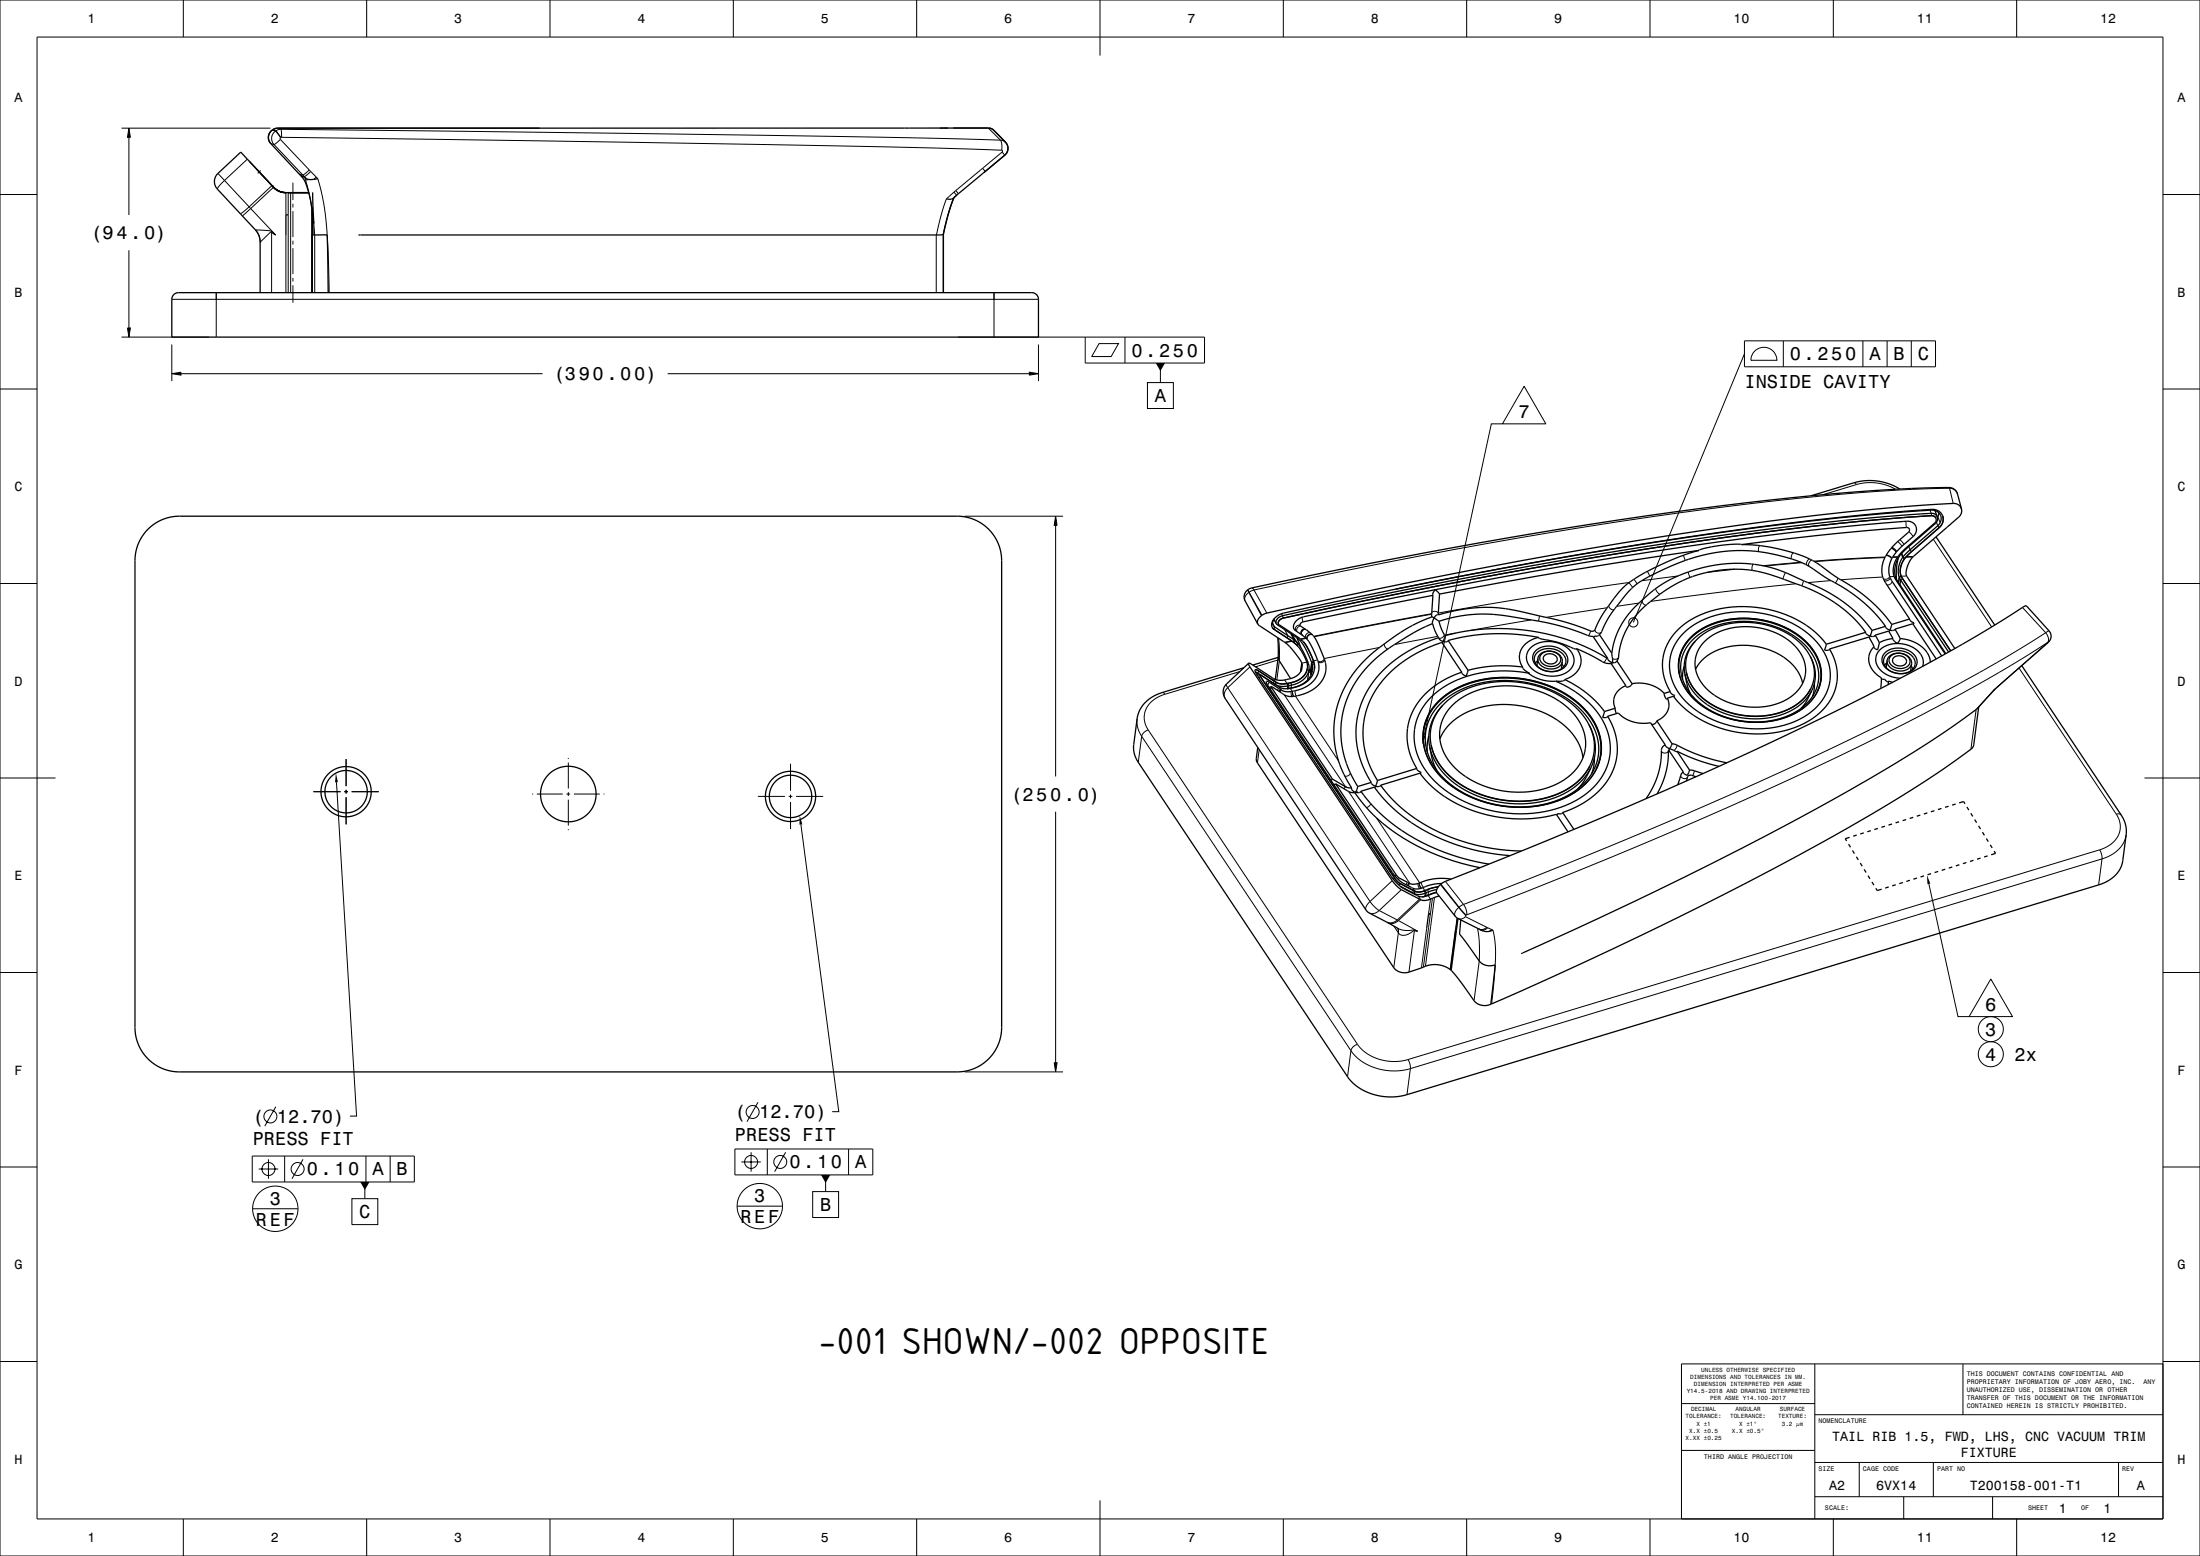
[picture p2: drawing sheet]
<svg xmlns="http://www.w3.org/2000/svg" width="594mm" height="420mm" viewBox="0 0 594 420" stroke-linecap="round" stroke-linejoin="round" font-family="sans-serif">
<g fill="none" stroke="#000" stroke-width=".27">
<path d="M0 0h594v420h-594zM10 10h574v400h-574zM49.5 0v10M99 0v10M148.5 0v10M198 0v10M247.5 0v10M297 0v15M346.5 0v10M396 0v10M445.5 0v10M495 0v10"/>
<path d="M544.5 0v10M32.8 34.6h40.2M34.8 34.6l.4 2.5h-.8zM34.8 37.1v20.9M73.1 38.7l.9 .3M73.5 35.1l.9 .3M73.6 35l.9 .3M74 39l7.8 8.3M74.4 35.4l1.4 1.8M74.4 35.4a2.41 2.41 0 0 0-.4 3.6M74.5 35.3l1.4 1.8M74.5 35.3l-.1 .1"/>
<path d="M75 34.6l.9 .3M75.7 37.6l7.8 8.3M75.7 37.6l-1.7 1.4M75.8 37.2l-.1 .4M75.9 37.1l-.1 .1M75.9 34.9l.1 2.2M75.9 34.9l-1.4 .4M75.9 34.9l129.5 1.6 42.8 .7 21.9 .6M76 37.1l129.6 1.9 43.4 .9 21.5 .6M76 37.1h-.1M266.8 34.6l3.3 3.2M270.1 37.8l.9 .2 .5 .4"/>
<path d="M270.1 37.8l.4 1.1v1.6M0 52.5h10M58.8 46.8l8.5 9M66.8 43l-6.9 6.4-1.2 1.7M67.3 55.8l-2.4 1.9M67.3 55.8l.4 .5M67.7 56.3l-2.3 2M67.7 56.3l6.7 7.1M70.4 46l-.8 .8M73.4 50.1l-6.1 5.7M73.9 50.5l-6.2 5.8M77.2 52v6"/>
<path d="M77.8 52v27M78.5 52v27M79.1 49.3v4.7M79.1 55v1M79.1 57v7M80.7 46.9l1.1 .4M81.1 47.4l1.1 .3M81.8 47.3l.4 .4M82.2 47.7l.4 .4M82.3 47.9l.2 .7M82.5 48.6a62.6 62.6 0 0 1 2.5 14.8v15.6M83.4 48.4l-.9 .2"/>
<path d="M83.5 45.9l-1.7 1.4M83.5 45.9l.4 .4M83.9 46.3l1.5 1.5M83.9 46.3l-1.7 1.4M84.2 56.5v6.9M84.2 56.8v6.6M85.4 47.8l.4 .4a72.5 72.5 0 0 1 2.8 20l.3 10.8M85.4 47.8l-.7 .6M257.6 51.9l-2.1 1.8-1.3 4.2-1.4 5.5M257.6 51.9l.7 .8M258.1 51.4l.7 .9M258.1 51.4l-.5 .5"/>
<path d="M265.3 45.4l-7.2 6M265.3 45.4l.7 .9M270.5 40.5l.2 .3-.1 .2M270.6 41l.7 .9M270.6 41l-5.3 4.4M584 52.5h10M34.8 67.5v21M58.4 78.8v12.2M70.2 65.3h.1M73.3 62.7l-.4 .1-2.7 2.5M73.3 62.7l1.1 .7M73.3 62.7v16.3"/>
<path d="M73.5 62.6l-.7-.3-3.8-.3 .9 1.6 .3 1.7M73.5 62.6l.9 .8M73.5 62.6l-.2 .1M77.2 63.4v15.6M79.1 65v1M79.1 67v7M79.1 75v1M79.1 77v4.7M96.8 63.4h.1M96.8 63.4h.6M252.8 63.4v15.6M268.4 78.8v12.2"/>
<path d="M32.8 91h23.6M34.4 88.5h.8l-.4 2.5zM46.4 93v9.9M46.4 80.8h234M258.6 91h66.6v7h-32.2v-7M280.4 93v9.9M296.7 92.7h5.3l-2 3.5h-5.2zM303.7 91v7M313.3 98v5.3M471 92h51.6v7h-51.6zM471 95.5l-30 72.5M473.6 94.9a3.5 3.5 0 0 1 3.9-.9 3.5 3.5 0 0 1 2.2 3.3h-6.9l.1-1.2z"/>
<path d="M481.5 92v7M503 92v7M509.5 92v7M516.1 92v7M0 105h10M46.4 100.9l2.5-.4v.8zM48.9 100.9h97.6M180.3 100.9h97.6M277.9 100.5l2.5 .4-2.5 .4zM309.8 103.3h7v7h-7zM405.7 114.4h-3l-18.2 84.2M411.5 104.3l5.9 10.1h-11.7z"/>
<path d="M584 105h10M260.4 139.3h26.6M285 139.3l.4 2.5h-.8zM500.6 130.3l.7 .5M501.3 130.8l2.4-.5 3 .1 2.7 .6 2.4 1.1M501.3 130.8l-9 2.7M521.1 137.7l.4 1.5M521.5 139.2h.1M521.6 137.5l-.1 .2M523.2 139.5l.6 1.6M526.2 131.6l.2 .2M526.4 131.8l-11.8 .4a555.2 555.2 0 0 0-42.5 3.8 1425.9 1425.9 0 0 0-133.5 23.3"/>
<path d="M526.4 131.8l.9 .2a2.01 2.01 0 0 1 1.2 1.3M526.4 131.8l1 4.1M0 157.5h10M285 141.8v67.8M336.9 159.2l.3 .7M337 159.1l.3 .7M337.2 159.9l-1 1.2v1.1M337.2 159.9l3.4 6.3M337.3 159.8l-.1 .1M337.3 159.8l3.4 6.3M338 158.7l.6 .6M338.6 159.3l-1.3 .5"/>
<path d="M338.6 159.3l3.4 6.2M439.8 157.3l1 1.3M439.9 157.2l-26.1 3.9-25.5 4.4M440.8 158.6h.1M441.1 156.4l.9 1.2M444.8 154.2l.7 1.3M447.1 158.9l.4 .9 .7 .6M453 155.5l-9.8 1.3M454.5 149.9l.5 1.4M455.8 154.4l.5 1.5M468.6 153.6l-7.7 .9M473.3 152.3l-.3 .8 .1 .9"/>
<path d="M475.1 147.3l-.3 .8 .1 .8M482.1 154.6l-.7 1.7M484.2 149.2l-.5 .7v1M484.9 157.6l-16.9 1.8-22.3 2.9M486.2 151.8l-10.2 .9M486.5 151.9l-10 .9M486.9 156.8l-.4 1.3M488.3 152.8h.1M488.6 150.9a1.5 1.5 0 0 0-.8 1.6M489.2 151.2l-.3 .1a1.56 1.56 0 0 0-.6 1.5M494.3 156.7l-6.2 .6M496.2 156l-.7 1.3"/>
<path d="M508.3 155.8l-11.3 .7M508.9 150.5l-18.9 1.1M509 150.4l-19.3 1.1M509.2 149.9l.8 .3 .8 .6M509.3 149.8l.8 .2 .7 .6M510.2 155.6a1.18 1.18 0 0 1-1.7 .6M510.4 156a1.21 1.21 0 0 1-1.7 .7M510.7 148l.8 .5 .5 .6M510.8 147.8l1.3 1.1M510.9 157a1.32 1.32 0 0 1-1.4 .9M511.4 155.6l-1.2 .1M511.5 155.9l.4 .2"/>
<path d="M512 156.7l.3 .2M512.3 150.4l-1.3 .1M512.4 146.2l1.1 1.3M512.4 150.3h-1.3M512.8 149.8h.3M513 145.7l1.1 1.3M513.3 155.4h.1M513.3 155.5h.1M513.3 155.5l-.5 .4-.2 1.4M513.5 149.3l.3 1 .5 .4M513.7 156.1h.1M513.7 156.1l-.5 .5-.2 1.3"/>
<path d="M514.2 150.9h.1M514.3 150.7h.1M514.7 140.7l.1 1.7M514.8 155.5h-1.5M514.8 147.7l.3 .1M515.4 147.5l.7 1.4M515.4 143.5l1.1 1.3M516.1 148.9h.1M516.4 150.4h-1.8M516.6 150.2h-1.9M522 145.5l15.7 23.7M522.3 141.2l.3 .1"/>
<path d="M522.9 141l.7 1.4M523 140.8h-.4M523.6 142.4h.1M524.3 141.5h.1M584 157.5h10M343.6 168.2l.6 1-.2 .7M344.9 168.6h.5M345 178.2l-6 1.8M345.2 172.3l.2 2.8a36.2 36.2 0 0 1-.7 8.4M346 165.7l.4 1.2M346.9 169.9l.8 1.7-.1 .6M347.6 172.2h.1"/>
<path d="M348.4 171h.6M348.5 171l.9 1.7-.2 .6M348.7 173l-1.9 .4M348.9 173.1l-1.9 .4M349.2 173.3h.1M349.4 173.4v.1M349.8 169.9v.4M350 173.2l.4 .4-.2 .6M350.1 172.1h.5M351 168.8a1.04 1.04 0 0 0-1 .3 1.04 1.04 0 0 0-.2 1.1M351.2 169a1.12 1.12 0 0 0-1 1.5M351.5 179.2l-.2 2"/>
<path d="M351.5 179.3l-.2 1.8M351.6 166.6l.3 1.3M351.6 172.9l-.5 .1M352.3 169.7a1.12 1.12 0 0 0-1.1 1.5M352.5 169.9a1.12 1.12 0 0 0-1.1 1.4M352.7 172.3l-1.4 .3M352.8 178.7l-1.3 .3M352.8 178.8l.5 .3M353 179.2l.4 .3M353.7 170.8a1.09 1.09 0 0 0-1.2 1.4l-1.4 .3M354.2 171.2a1.06 1.06 0 0 0-1.3 1.3M354.4 171.4a1.05 1.05 0 0 0-1.1 .2 1.05 1.05 0 0 0-.3 1"/>
<path d="M354.7 178.4h.1M354.7 178.6h.1M354.7 178.6l-.5 .4-.3 2.6M354.8 179.1h.1M354.8 179.1l-.5 .4-.3 2.6M355.7 178.1l-1.1 .3M356 178.9l.1 .1M357.5 177.8a1.18 1.18 0 0 1-1.6 .6M357.7 178.1a1.16 1.16 0 0 1-1.8 .6M372.5 174.8l-15 3M373.8 173.8a1.43 1.43 0 0 0 .9 1.4M386.5 165.8l-31.7 6.1"/>
<path d="M386.6 165.6l-31.9 6.1M386.6 165.3a1.18 1.18 0 0 1 1.7 .2M388.2 171.8l-11.7 2.2M390 171.3a1.29 1.29 0 0 1-1.5 .9M393.1 170.9l-3.1 .5M413.4 167.3l-16.7 2.9M415.7 166.3l-.3 1.4M429.4 170.3l-.5 1.3M430.6 170a1.1 1.1 0 0 0 1.7 .7M433.8 177.6l-.8 1.2M433.9 164l-16.4 2.6M434.4 163.4a1.2 1.2 0 0 0 1.4 1.2"/>
<path d="M437 177.4a1.03 1.03 0 0 1-1.6 .3M442.5 162.8l-6 .9M443.3 162a1.33 1.33 0 0 0 1.1 1.4M444.4 163.4h.1M456.4 172a21.7 21.7 0 0 1 19.2-4.7 20.2 20.2 0 0 1 15.1 10 11 11 0 0 1-4.7 14.5 24.6 24.6 0 0 1-29.7-4.1 11 11 0 0 1 .1-15.7zM492.6 175.4v.1M546.1 164l6.2 6.8M547.8 178l-7 6.1M547.8 177.9v.1M552.3 170.8l-15.2 9.3a623.3 623.3 0 0 1-54.9 27.7 1481.1 1481.1 0 0 1-87.1 36.3M552.3 170.8l.7 1.3 .1 .8-.2 .5M552.9 173.5l-5.1 4.5"/>
<path d="M552.9 173.4l-7.1 4.5-8.1 4.8a603.8 603.8 0 0 1-54.7 27.8 1454.5 1454.5 0 0 1-87 36.4M552.9 173.4v.1M552.9 173.5h.1M553.3 170.3l-1 .5M307 194l.2 2.5 1.1 2.3M308.3 198.8l56.5 84.8M308.3 198.8l-1 7M310 197l-1.2 .8-.5 1M310 197l56.5 84.9M313.8 186.9l.7 .5M314.5 187.4l-1.7 .7-1.6 1-1.1 1.1-.7 1.3-.4 1.4v1.5l.3 1.2 .7 1.4M331.1 184.6l.4 1"/>
<path d="M331.5 185.6a2.31 2.31 0 0 0-.7 3M331.5 185.6l38.4 57.7M334.7 181.3l-20.2 6.1M337.5 180l-6 5.6M339.8 181.1l-.1 .6-.4 .4M339.8 181.1h.1M340.4 182.8l-.5 .1M340.4 182.8h.1M342.7 184.2l-.4 .8M343.4 185.7l-.5 .3M343.8 183.2l.7 .9M344 183.8l-.2 .6"/>
<path d="M344 183.8h.1M344.5 184.2h.1M345.2 185.8l-.3 .5M345.3 185.4l.6 .8M345.7 186.1l-.3 .5zM345.9 186.3l-.3 .5M346.7 187.5l16.6 24.9-.4 .5M346.8 183.5l.7 1M347.6 184.5h.1M347.9 184.4h.1M347.9 184.4v1.5M348.3 185.8h.2"/>
<path d="M348.4 185.8l.5 .8M348.6 184.3h.1M348.6 184.3v1.4M348.6 186.7l.2 1.3M349 185.6h.2M349.3 188l-.3-1.4 .2 1.4M349.7 186.5l.3 1.4M349.8 187.9l11.6 17.5M353.8 181.4l-.5 .1M388 189.6a26.2 26.2 0 0 1 21.1-6.7 28.2 28.2 0 0 1 20.2 10.2 13.7 13.7 0 0 1-3.2 20.2 30.1 30.1 0 0 1-29.3 1.8 21.1 21.1 0 0 1-12.3-13.2 13.1 13.1 0 0 1 3.5-12.3zM395.9 182.5h.1M432.7 193.6h.1"/>
<path d="M540.3 184.5l-2 1.8-4.7 5.2-1.4 10.7M540.4 184.5h-.1M540.8 184.1l-.5 .4M540.9 184l-.1 .1M545.1 180.3l26.3 39.5M0 210h15M84.6 213.7h7.3M90.8 211.1l5.5 90.2h-1.8M92.9 213.7h1M93.4 204.9v7.3M93.4 213.2v1M93.4 215.2v7.3"/>
<path d="M94.9 213.7h7.4M143.7 214.3h.2M144.9 214.3h7M152.9 214.3h1M153.4 204.6v.2M153.4 205.8v7M153.4 213.8v1M153.4 215.8v7M154.9 214.3h7M162.9 214.3h.3M204.6 215h7.3M212.9 215h1"/>
<path d="M213.4 206.2v7.3M213.4 214.5v1M213.4 216.5v7.3M214.9 215h7.4M285 219.1v67.8M340 202.3l-.5 3.6M364.1 213.6l16.6 24.9M364.6 208.7a1.24 1.24 0 0 1-1.5 .8M366.3 213.4l.4 .6M370.1 216.9a1.5 1.5 0 0 1-1.2 1.1M450.5 202.7a1.05 1.05 0 0 1-1 .6 1.05 1.05 0 0 1-.9-.6M452.8 201.2l-.4 .9-.5 .4"/>
<path d="M453.8 209.3a1.05 1.05 0 0 0 .8 .8 1.05 1.05 0 0 0 1-.3M457.5 208.1l-.5 1.3M571.4 219.8l.7 1.4 .3 1.2v1.5l-.3 1.4-.9 1.4-1.2 1.1-1.4 .9-1.7 .7M571.4 219.8a1.16 1.16 0 0 1 1.3 .2M579 210h15M153.4 223.8v.3M216.2 222.6l10.3 77.5h-1.8M371.6 220.7l11.7 17.6M375.9 237.7l-6 5.6M376.6 237.1l-.5 .2M376.6 237.1h.1M377 236.2l-.4 .2"/>
<path d="M377.9 237l-.3 .5M378 238.5l-.1 .6M380 238.2l-.3 .6M380.4 238.4l-.3 .6M380.6 238.5l-.3 .6M381.5 239.8l.6 .8M382.9 238.5v.6l.5 .8M383.8 238.1l.1 .7 .5 .7M383.8 239.7l-.6-1.3 .1 .8 .4 .6M384.2 239.6l.5 .8M388.9 238.8l4.9 6.1M389.1 238.6l4.8 6.3"/>
<path d="M390.3 237.9l4.8 6.2M520.8 238.6l7.9 35.8h3M566.9 229.4l.5 1.1 .1 1.3M566.9 229.4l-186.7 56.6M567.5 231.8l-186.7 56.7M567.5 231.8l-.9 7.1M574.1 225.3l-.6 2-1.5 2-2 1.5-2.5 1M369.9 243.3a2.46 2.46 0 0 0-1.1 2.3M369.9 243.3l1.2 1.5 1.3 1M372.4 245.8l4.9 2.5M372.4 245.8a2.38 2.38 0 0 1-2.7 .6M376.3 250l1.3 1.8"/>
<path d="M377.3 248.3a2.6 2.6 0 0 1-2.9 .6M377.3 248.3l.3 .2M377.5 250.6a7.5 7.5 0 0 0 4.5 .5M377.6 251.8l-.3-1.3 .3 1.3M377.6 251.8l-1.3 9.4M377.6 251.8h.1M377.6 248.5l5.2 2.9M377.6 248.5l-1.5 .8-1.4-.3M378.4 240.2l-6 5.6M381.6 240.3l-.2 .8M381.6 240.3h.1M381.9 251.2h-.1a3.4 3.4 0 0 1-4 .9l-.2-.3"/>
<path d="M381.9 251.2l.9 .2M381.9 251.2l-1.5 11.2M382 240.6h.1M382 251.1l-.1 .1M382 251.1l.8 .3M382.9 241.9l.7 1-6 5.6M383.3 242.7l-6 5.6M384.6 240.4h.1M384.9 240.3v.1M384.9 240.4l.2 .6-.1 .9M385.2 250.6l-1.4 10.7M385.5 240.1h.1"/>
<path d="M385.5 240.1l.2 .6-.1 .9M385.6 241.7l.6 1-.5 4.1M385.9 241.6h-.3M386.5 241.3h-.3M386.8 242.5l-2.5 18.6M387.3 242.2l-2.4 18.6M393.4 247.8l-.4 3.2M393.5 247.8l-.4 3.3M393.8 244.9l2 2.2M393.8 244.9l-.9 1.3-.2 .7 .2 .4M393.9 244.9l2 2.1M393.9 244.9h-.1"/>
<path d="M395.1 244.1l.7 1.3 .2 1.5M395.1 244.1l-1.2 .8M395.7 247.4l5.7 2.9M395.7 247.4v.1a1.77 1.77 0 0 1-2.1 .4M395.8 247.1l-.1 .3M395.9 247l-.1 .1M396 246.9l-.1 .1M398.9 250.6a34 34 0 0 1 .5 8.8l-1.4 10.7M399.2 250.7l1.3 .6M401.4 250.3a1.79 1.79 0 0 1-2.1 .5M401.4 250.3l.3 .1M401.7 250.4l1.1 .5"/>
<path d="M401.7 250.4a1.78 1.78 0 0 1-2.1 .5M402.8 250.9l.3 .1a34.7 34.7 0 0 1 .4 12.6l-.8 7.4M402.8 250.9l-.7 .5M410.7 257.4h.1M411.2 257.2l-.5 .2M0 262.5h10M537.5 264.3l5.9 10.1h-11.7zM584 262.5h10M74.5 298.7l-3 5.3M204.7 297.5l-3 5.3M260.4 289.3h26.6M284.6 286.9h.8l-.4 2.4z"/>
<path d="M364.8 283.6l1.1 1.5 1.8 1.4 1.8 1 2.3 .9 2.1 .5 2.5 .2 2.2-.2 2.2-.4M364.8 283.6l-1 7M366.5 281.9l1.1 1.3 1.4 1.1 1.6 .9 1.8 .7 1.9 .5 2 .1 2-.1 1.9-.4M366.5 281.9l-1.2 .7-.5 1M380.2 286l.5 1.1 .1 1.4M380.8 288.5l-.9 7M0 315h10M68.1 312h43.8v7h-43.8zM69.9 315.5h2.6v2.7M72.5 312.9v2.6h2.6M76.9 312v7M81.8 312.9l-3 5.3"/>
<path d="M98.5 319v4.6M98.8 312v7M105.3 312v7M198.4 310.1h37.3v7h-37.3zM200.2 313.6h2.6v2.7M202.8 311v2.6h2.6M207.2 310.1v7M212.1 311l-2.9 5.3M222.9 317.1v4.5M229.1 310.1v7M584 315h10M68.2 326.3h12.3"/>
<path d="M95 323.6h7v7h-7zM199 325.6h12.3M219.4 321.6h7v7h-7zM0 367.5h10M454 378.9h36M490 368.1v41.9M530 368.1v13.8M584 367.5h10M584 368.1h-130v41.9M454 391.5h36M490 381.9h94M490 394.8h94"/>
<path d="M502 394.8v9.2M522 394.8v9.2M572 394.8v9.2M49.5 410v10M99 410v10M148.5 410v10M198 410v10M247.5 410v10M297 405v15M346.5 410v10M396 410v10M445.5 410v10"/>
<path d="M490 404h94M495 410v10M514 404v6M538 404v6M544.5 410v10"/>
<circle cx="441" cy="168" r="1.25"/>
<circle cx="537.5" cy="277.8" r="3.4"/>
<circle cx="537.5" cy="284.6" r="3.4"/>
<circle cx="72.5" cy="315.6" r="1.75"/>
<circle cx="73" cy="301.3" r="1.75"/>
<circle cx="80.4" cy="315.5" r="1.75"/>
<circle cx="202.8" cy="313.6" r="1.75"/>
<circle cx="203.2" cy="300.1" r="1.76"/>
<circle cx="210.7" cy="313.6" r="1.75"/>
<circle cx="74.3" cy="326.3" r="6.1"/>
<circle cx="205.1" cy="325.6" r="6.1"/>
</g>
<g fill="none" stroke="#000" stroke-width=".35">
<path d="M73.1 38.7l8.2 8.9M73.5 35.1a2.4 2.4 0 0 0-.4 3.6M73.6 35l-.1 .1M75 34.6h191.8l.7 .1 .8 .4M75 34.6l-1.4 .4M145.7 34.6h-70.7M254.7 34.6h-.9M267 34.6l1.3 .5M268.3 35.1l3.2 3.3M268.3 35.1v.1M271.5 38.4a2.38 2.38 0 0 1-.2 3.5M73 49.6l.9 .9"/>
<path d="M73.2 49.8l.7 .7M73.5 50.2l.3 .3M73.8 50.5l1.3 1 1.8 .5M73.8 50.5h.1M73.9 50.5l1.4 1.1 1.8 .4M73.9 50.5l1.4 1.1 1.6 .4M73.9 50.5l1.4 1.1 1.9 .4h-.3M73.9 50.5a4.6 4.6 0 0 0 3.2 1.5M73.9 50.5l-8.9-9.4-6.2 5.7a3 3 0 0 0-.1 4.3l10.3 11 .8 1.3 .4 1.9v13.7M73.9 50.5h.1M77.1 52h6.3M77.8 58h-.6v5.4"/>
<path d="M81.3 47.6l1 .3a3.5 3.5 0 0 0 3.5 .3M81.3 47.6l.4 .4a17.6 17.6 0 0 1 2.4 7.8l.6 4.4-.3-8.3M84.3 58h.1M84.3 57.3v21.7M84.5 58.8v4.6h3.8l.3 15.6M267.8 44.8l-.5 .4M271.3 41.9l-13.9 11.6-.7 .3-1.2-.1M46.9 79.6l.6-.5 .7-.1h230.4a1.8 1.8 0 0 1 1.8 1.8v10.2h-234v-10.3zM84.2 79v-15.6v15.6M254.7 63.2l-1 .2h-156.3M254.7 63.2l1.5-5.9 1.3-3.9-1.5 4.4-1.3 5.4M254.7 63.2v15.8"/>
<path d="M254.7 63.2h.1M512.9 132a15.4 15.4 0 0 0-12.3-1.7l-11.6 3.5M513.9 139.7a1062.6 1062.6 0 0 0-111.9 15.8l-22.3 4.3-33.3 7a1.33 1.33 0 0 0-1.2 1.6M513.9 139.7a1097.6 1097.6 0 0 0-116.5 16.7 1275.6 1275.6 0 0 0-51.5 10.7l-.7 .6v.7M518.5 139.4l-4.6 .3M521.5 139.2l-3 .2M521.5 139.2l.8 .2 .4 .5M521.5 139.2l.6 .1 .6 .6M522.4 137.8l.7 1.7M522.7 139.9a2.46 2.46 0 0 1-1.4 2.2l-6.5 5.6-2.1 2.2M522.7 139.9h.1M523.1 139.5a2.11 2.11 0 0 0-2.7-.9l-5.2 .4a771.1 771.1 0 0 0-61.7 7.1 1526 1526 0 0 0-107.9 20.3 1.6 1.6 0 0 0-1 1.9"/>
<path d="M523.1 139.5a2.63 2.63 0 0 1-1.6 2.7l-6.4 5.6-2.1 2.2M523.5 138.4l-.4 1.3M529.6 137.4v.9l-.5 1-10.6 9.2a7.9 7.9 0 0 0-3.8 6.8l13.1 19.8M529.6 137.4a2.98 2.98 0 0 0-3.6-1.4l-10.1 .6a754 754 0 0 0-65 7.9 1517.9 1517.9 0 0 0-109.8 21.3 2.4 2.4 0 0 0-1.5 2.7M529.6 137.4l-.8-3.1a3 3 0 0 0-3.5-2.7l-10.7 .3a598.9 598.9 0 0 0-56 5.4 1445.8 1445.8 0 0 0-121.3 21.7 2.4 2.4 0 0 0-1.1 3.2l3.4 6.3M39.9 142.9l1.9-1.6 2-1 2.4-.8 2.2-.2h210.1l3.3 .5 2.9 1.3 2.4 1.9 1.8 2.4 1.2 3 .3 2.7v126.3l-.4 3.2-1.3 3-1.9 2.3-2.4 1.8-2.7 1.2-3 .4h-210.4l-3.2-.4-2.9-1.3-2.4-1.9-1.8-2.4-1.1-2.8-.5-2.9v-126.6l.3-2.2 .7-2.2 1.1-2zM440.8 158.6l-1.9 2-3.6 4.6-1.7 2.8-1.2 2.7-.6 .6M440.9 158.5l-.1 .1M458.7 148.6l-3.1 .9a74.4 74.4 0 0 0-14.5 6.9l-1.7 1.2a26.3 26.3 0 0 0-5.2 6l-1.8 2.8-1.5 3a1.11 1.11 0 0 1-.7 1 1.11 1.11 0 0 1-1.2-.3l-6.5-2.2-8.6-2.1a42.7 42.7 0 0 0-25.6 .2M458.7 148.6a1428.9 1428.9 0 0 0-70 11.8M470.2 147l-1.9-.1-4.2 .4-3.3 .6-2.1 .7M470.2 147l3.9 .2a48.8 48.8 0 0 1 14.8 3.9l.8 .4"/>
<path d="M488.3 152.8l-3.5-1.6a44.1 44.1 0 0 0-35.6 2.5l-5.5 2.8-2.8 2M488.3 152.8h.1M488.3 152.8l4.8 3.2 5.1 2.9 3.6 2.6 4.1 3.7 3.2 3.9M489.7 151.5h.1M489.7 151.5l5.6 3.9 5.3 3.4 3 2.1 4 3.7 3.2 3.9M510.5 148.1a7.5 7.5 0 0 0-1.6 8.8l6.7 10.2M510.5 148.1h.1M511.5 155.7l13.7 20.8M511.5 155.7h.1M511.5 155.7l.4 .3M511.9 156l13.5 20.4M512 149.1l4.5-4.3a2.31 2.31 0 0 0 .8-2.7 2.31 2.31 0 0 0-2.5-1.4 1083.7 1083.7 0 0 0-116.4 16.4l-21.6 4.2-24.8 5.2a2.95 2.95 0 0 0-2.7 3.1l.4 .5 2.8 2.1"/>
<path d="M512 149.1a6.5 6.5 0 0 0-1.1 7.9l13.4 20M512 149.1h.1M512.5 150.7l-.4 2.3-.1 3.4M512.7 149.9a6.1 6.1 0 0 0-1.2 5.8M512.7 149.9l.3 .1M512.8 155.8l13.3 20.2M512.8 155.8l-.2 1.4M513 150a6.9 6.9 0 0 0-1.1 6M513.3 155.4v.1M513.3 155.4l-.5 .4M513.3 155.5l.4 .6M513.3 155.5h.1"/>
<path d="M513.4 149.5l.3 .9M513.7 156.1l13 19.6M513.7 150.4l2-2 5.8-5.1a6.5 6.5 0 0 0 2.6-3 2.5 2.5 0 0 0-3.4-2.6l-5.2 .4a811 811 0 0 0-73.7 9.1l-34.8 6-30.2 5.8M513.7 150.4a6.3 6.3 0 0 0-.9 5.4M513.7 150.4l.5 .5M514.2 150.9a5.1 5.1 0 0 0-.9 4.5M514.3 150.7l-.1 .2M514.3 150.7a5.1 5.1 0 0 0-1 4.7M514.7 142.4a723.1 723.1 0 0 0-44.5 4.6M514.7 142.4h.1M514.8 142.4a.71 .71 0 0 1 .7 .4 .71 .71 0 0 1-.2 .9l-3 2.6-1.8 1.8M516.1 148.9l-1.8 1.8"/>
<path d="M522.7 144.9l15.9 23.8M523.6 142.4l-7.5 6.5M524.3 141.5a2.77 2.77 0 0 0-.3-3.1 2.77 2.77 0 0 0-2.9-.9l-5.3 .4a711 711 0 0 0-60.9 7.2 1517.5 1517.5 0 0 0-109.3 20.7 3.1 3.1 0 0 0-2.2 3.3l.1 .2M524.3 141.5l-.7 .9M337.1 179l.4 1 38.4 57.7a14.2 14.2 0 0 0 5.6 4.1l.4 .2a4.1 4.1 0 0 0 3.5 1l3.2-1.1M337.1 179l-6 5.6a3 3 0 0 0-.3 4l38 57 .9 .8 4.7 2.5M339.6 168.5l5 3.4a16.4 16.4 0 0 1 6.8 6.9l.1 .2M343.5 169.3l.5 .6 3.6 2.3M343.8 167.4l.4 .2M343.9 167.1l.7 1.2M344 167a1.6 1.6 0 0 0 .8 2.7l4.7 3.1M344.6 168.3l5.7 3.9"/>
<path d="M345 172.1l.1 5.5 .3 .8M345.1 177.4l-6.8 2.1M345.1 177.3l-.8 6.1M345.2 168.4l5.6 3.8M345.2 168.4h.1M345.4 178.4h.1M345.4 178.4l3.1 4.8M347.6 172.2l1.6 1.1M348.7 171.1l.8 1.7M348.7 171.2l1.3 1.9M349.2 173.3l.2 .1M349.2 173.3l1.3 1.2"/>
<path d="M349.4 173.4l1.1 1.1M349.5 172.8l1 1M349.5 172.8l-.1 .6M350 173.1v.1M350 173.2l.5 .6M350.2 172.1l1 2.7M350.3 172.2h.5M350.3 172.2l.8 .8a18.5 18.5 0 0 1 3 5.8M350.5 174.5h.1M350.5 174.5l1.3 1.9 1 2.3M350.5 173.8l1.6 2.5 1.1 2.6M350.8 172.3l.3 .2a7.7 7.7 0 0 1 2.6 3.6l1 2.3"/>
<path d="M351 168.8v.1M351 168.9l1.7 1.1a7.6 7.6 0 0 1 2.8 3.1l2.4 5.7 .1 1.7-.3 1.8-1 1.8-1.7 1.6-2 1.2-2.7 .9M351.5 179a3.6 3.6 0 0 1-3.4 4.3l-1.3 .2a4.7 4.7 0 0 1-4.4-1.3l-4.6-3-.7-.2M351.5 179l-.3 2.3M351.9 173.2a18.1 18.1 0 0 1 2.8 5.2M352.5 172.2h.1M352.5 172.2l.5 .4a23 23 0 0 1 2.8 5.7l.3 1.4-.1 1.4-.4 1.2-.7 1.3-1.2 1.1-1.4 .9-3.3 1M352.8 178.7l.2 1.7M352.8 178.7l.4 .2M353.2 178.9l.2 1.9M354.1 178.8a4.8 4.8 0 0 1-3.2 6.2l-1.9 .6M354.1 178.8l-.3 2.6"/>
<path d="M354.7 178.4a5 5 0 0 1-2.9 6.3l-1.7 .7-1.8 .4M354.7 178.4l-.6 .4M386.5 166.4l.7 .4M386.5 165.8v.8l-3.7 1.5-3.6 2-4.2 2.8-4.7 3.6-2.6 2.5-2 2.4-1.8 2.7-1.5 2.7-1.1 2.9-.8 3.4-.4 3.7 .2 3.1 .5 3.2 1 3.5 1.6 3.5 1.5 2.6M386.5 165.8h.1M386.6 165.6v.1M386.6 165.7l-.1 .1M386.8 168.3l-3.5 1.6-3.3 1.9-4.9 3.1-2.9 2.2-2.5 2.4-2.1 2.3-1.9 2.8-1.4 2.6-1.1 2.9-.8 3.3-.4 3.3 .1 3 .6 3.3 .9 3.1 1.2 3 1.8 3.2M386.8 168.3l.6 1.9 1.1 1.9M386.9 160.7l-.3 4.9M386.9 160.7l-34.6 7a1.1 1.1 0 0 0-1.3 1.2M387.2 166.8l1.3 .9"/>
<path d="M387.2 166.8l-.4 .9v.6M388.3 166h-.4l-.7 .8M388.4 165.3l-.1 .7M388.4 165.3h.1M388.5 172.1l-3.3 1.2-3.2 1.5-3 1.7-2.9 2.1-2.4 2.1-2.2 2.5-1.7 2.3-1.5 2.6-1 2.5-.8 3-.4 2.9 .1 3 .4 2.8 .8 3 1.2 3 1.6 2.9M388.5 172.1a1.3 1.3 0 0 0 1.1 1.1M388.5 167.7a41.2 41.2 0 0 1 22.1-.8l9.6 1.8 4.8 1.4 4.1 1.6 1 .1 4 5.9M388.5 167.7a10.5 10.5 0 0 0 1.6 3.9M388.7 160.4l-.3 4.9M388.7 160.4l-1.2-1.2a1.46 1.46 0 0 0-.6 1.5M389.4 173.5v.1M389.6 173.2l-.2 .3"/>
<path d="M389.6 173.2h1.1M390.1 171.6h.1M390.2 171.6l6.7-1.4a57.6 57.6 0 0 1 37.2 7.5M390.2 171.6l-.6 1.6M390.7 173.2h.1M391 172.9l-.3 .3M391 172.9l5.4 8M413.3 174.8a7.8 7.8 0 0 1 11.3 1.9 4 4 0 0 1-3.2 5.5 7.6 7.6 0 0 1-9.1-3.6 3.5 3.5 0 0 1 1-3.8zM414.6 175.7a5.6 5.6 0 0 1 8.6 1.7 3.4 3.4 0 0 1-3.6 3.9 4.9 4.9 0 0 1-5.8-3.7l.2-1.1zM414.9 176.3a5 5 0 0 1 7.8 1.5 3.1 3.1 0 0 1-3.6 3.5 4.1 4.1 0 0 1-4.8-3.7zM415.1 178.4l-.6 .6M415.2 177.7a3.4 3.4 0 0 0 4.5 2.8l1.4-.7 .5-.5 .2-.7"/>
<path d="M415.2 177.7a3.4 3.4 0 0 1 5.3-1.3l1 1 .3 1.2M415.2 177.7l-.2 2M415.4 172l.3 .3 1.5 .4a32.4 32.4 0 0 1 8.1 2.5l.3-.1M415.4 172l-1.1 .4a5.1 5.1 0 0 0-3.5 7l.3 .7M415.4 172l-6.2-.8-6.2-.1-6.1 .5-5.9 1.3M416.1 176.6a3.3 3.3 0 0 1 5.3 1.3 2.64 2.64 0 0 1-3.9 1.8 1.95 1.95 0 0 1-1.4-3.1zM417 176.9a2.06 2.06 0 0 1 3.4 1.3 2.03 2.03 0 0 1-2.1 1 2.03 2.03 0 0 1-1.6-1.6zM421.7 179.3l.5 .7M421.8 178.6l-.2 1.9M425.6 175.1l.4 .4a5 5 0 0 1-2.9 7.7l-.6 .2M425.6 175.1l5.4 2.6a6.1 6.1 0 0 0 4 1.4l4 6M431.8 171.3a.88 .88 0 0 1-1.3 .4l-.2 .3"/>
<path d="M431.8 171.3l3.4 5M434.1 177.7a1.43 1.43 0 0 0 1.2 1.2M435.1 179.3h.1M435.2 176.3l.1 2.6M435.3 178.9l-.2 .4M436.6 178.4a.94 .94 0 0 1-1.3 .5M436.6 178.4l4.1 6.1M445.5 162.5l-3.4 3.2-2.7 3.8-1.6 3.7-.8 4.4-.4 .8M445.5 162.5l3.3-2.6 3.8-2.3 3.2-1.6 3.1-1 4-.9 3.7-.4h4.3l3.5 .5a79.3 79.3 0 0 1 10.9 3.5l5.7 2.4 5.1 3.1 4.3 3.6 3.3 3.9M454.3 171.2a22.6 22.6 0 0 1 17.4-6.1 25.8 25.8 0 0 1 17.9 7.2l1.9 2.2 1.4 2.4 .9 2.3 .4 2.6a12.3 12.3 0 0 1-6.2 11.1 27.3 27.3 0 0 1-32.6-3.4l-1.8-2-1.4-2.2-1-2.7-.4-2.5a11.8 11.8 0 0 1 3.5-8.9zM454.7 179.9l-.3 1.7-.1 1.7M456.3 172.3a20.6 20.6 0 0 1 17.2-5.3 21.8 21.8 0 0 1 16.5 9.3 10.8 10.8 0 0 1-3.4 15 24.5 24.5 0 0 1-24 1 15.8 15.8 0 0 1-9.3-11.4 10.6 10.6 0 0 1 3-8.6z"/>
<path d="M456.9 172.9a20.8 20.8 0 0 1 18.6-4.8 19.6 19.6 0 0 1 14.6 10 10.6 10.6 0 0 1-4.9 13.8 23.7 23.7 0 0 1-28.4-4.2 10.6 10.6 0 0 1 .1-14.8zM457.7 173.1l-1.5 1.9-1 2.2-.5 2.5 .2 2.2M460.2 173.1a17.3 17.3 0 0 1 15.9-3.4 16.9 16.9 0 0 1 8.3 4.5l2 2.6 1 2.8a8.5 8.5 0 0 1-4.7 9 18.6 18.6 0 0 1-22.5-3.3l-1.6-2.4-.8-2.5a8 8 0 0 1 1.8-6.6zM488.8 177.2l.9 2.3 .4 2.3-.1 2.2-.8 2.4M493.1 173.9l-1.8-2.1-2.1-1.9a30.6 30.6 0 0 0-32.7-2.6 14 14 0 0 0-7.6 12.2l.5 3.6 1.6 3.6M493.1 173.9l-.5 1.6a.98 .98 0 0 0 1.4-.3M494 175.2l1.5 3.4 .6 3.4a13.4 13.4 0 0 1-6.5 11.8 29.9 29.9 0 0 1-29.6 .9l-2.8-1.7-2-1.5-1.8-1.6-1.6-1.9-1.6 .5M503.7 170.7l.4 .6 .8 .4M503.7 170.7l-10.6 3.2M504.7 172.1h.1M504.9 171.7l-.2 .4M505.4 170.2l-2.1-2.7-2.8-2.7-2.8-2.3-3.4-2.3-3.4-1.7-9-4-3.2-1.1-3.4-.8a38.8 38.8 0 0 0-21.1 2.4l-3.4 1.5-3.4 2.1-2.9 2.4-3.7 3.5-2.2 2.7-1.6 2.9-1.2 3.1-.6 3.1"/>
<path d="M505.4 170.2l-.5 1.5M506 174.5a5 5 0 0 0 1.3 8 .89 .89 0 0 1 .7 1.3l-.2 2.1M506 174.5l-1.4-2.5-10.6 3.2M506.3 171.4l1.1 2.1M506.3 171.4l-.5 .4-.9-.1M506.3 171.4l3.6-1.1 1.2 2.1M507.4 173.5l-.4 1.9a1.02 1.02 0 0 1-1-.9M509 176.2a5.6 5.6 0 0 1 8.5 1.7 3.4 3.4 0 0 1-3.6 3.9 4.9 4.9 0 0 1-5.8-3.7l.2-1zM509.1 169.1a1.4 1.4 0 0 0 1.2 1M509.1 169.1l-3.7 1.1M509.2 176.8a5 5 0 0 1 7.8 1.6 3.1 3.1 0 0 1-3.6 3.4 4.1 4.1 0 0 1-4.8-3.7zM509.4 179l-.6 .5"/>
<path d="M509.5 178.3a3.4 3.4 0 0 0 4.5 2.7l1.4-.6 .5-.6 .2-.6M509.5 178.3a3.4 3.4 0 0 1 5.3-1.4l1 1 .3 1.3M509.5 178.3l-.2 1.9M510.3 170.1l-.3 .4M510.6 177a3.3 3.3 0 0 1 5.1 1.5 2.63 2.63 0 0 1-3.9 1.7 1.93 1.93 0 0 1-1.2-3.2zM510.8 168.5l-.5 1.6M511.1 172.4l-1.9 .3-1.8 .8M511.3 177.5a2.1 2.1 0 0 1 3.5 1.1 1.98 1.98 0 0 1-2.1 1.1 1.98 1.98 0 0 1-1.7-1.7zM511.6 169.8l1.5 2.6M511.6 169.8l-.4 .4-.9-.1M511.6 169.8l4.8-1.4 6.4 9.5M513.1 172.4l3.1 .6 2.6 1.5 1.8 2.1 .6 2.1"/>
<path d="M513.1 172.4l-.8 1.3-.9-.8-.3-.5M515.6 167.1l.3 .6 .9 .4-.2 .4M515.6 167.1l-4.8 1.4M516 179.8l.5 .7M516.1 179.2l-.2 1.9M519.1 179.9a4.8 4.8 0 0 0-3.5-5.6 7.2 7.2 0 0 0-8.7 2 4.3 4.3 0 0 0 2.4 5.8 8.6 8.6 0 0 0 3.8 1M545.9 179.7l26.8 40.3a7.7 7.7 0 0 1 1.4 5.3l-1 7.3-.6 1.9-.9 1.2-1.3 1.3-1.6 1-1.6 .7-187.3 56.8-2.8 .5h-3.5l-2.9-.7-2.7-1.1-2.2-1.5-1.6-1.7-56.8-85.2-.9-1.9-.3-2 .9-7.9a8.8 8.8 0 0 1 6.8-7.1l22-6.6M339 181.4l5.4 3.4M339.5 182.2v.2M339.5 182.2h.8M339.5 182.2v.1M340.2 182.2l3.1 1.9a9.1 9.1 0 0 0 3.6 1.8l1.4-.1"/>
<path d="M340.2 182.2l.2 .6M340.4 182.8l36.2 54.3M343.2 185.3l-.5 .3M343.2 185.3l2 1.2a6 6 0 0 0 4.4 1.4M343.2 185.3l16.6 25M344 183.8l-2.7-1.8a4.1 4.1 0 0 0-2.4-1.2v.5l.5 .8 36.2 54.4a15.9 15.9 0 0 0 6.4 4.9 3.5 3.5 0 0 0 4.2 .1l1.7-.6M344 183.8l.2 .1M344.2 183.9l.3 .3M344.2 183.9a3.9 3.9 0 0 0 3.4 .6M344.4 184.8l1.8 .5 1.5-.2M344.5 184.2l1.4 .4 1.7-.1M344.5 184.2l-.1 .6"/>
<path d="M345.2 185.8l-1-.7a3.8 3.8 0 0 0-2.3-1.2l.4 1.1 33.8 50.7 2.1 2.3 3 1.6M345.2 185.8h.1M345.3 185.8a4.1 4.1 0 0 0 3.7 .8M345.5 186h.1M347.6 184.5l.1 .6M347.7 185.1l-.1 .8M348.1 185.8l-.6 .1M348.1 185.8h.1M348.1 184.4l-.5 .1M348.6 184.3l-1 .2M348.9 185.7l-.8 .1M349 186.6h.1"/>
<path d="M349.7 187.9h.1M350.3 187.8l-.6 .1M350.3 187.8h.1M353 180.4a5 5 0 0 1-4.4 3.9M353 180.4h.1M353.4 180.8a5.7 5.7 0 0 1-5.4 4.3h-.3M353.4 180.8l-.3 2.8M353.4 180.6l.4 .8M353.8 181.4l.2 .8M385.8 198.6l-.4 2.2v2.2M386.5 188.1a29.2 29.2 0 0 1 23.5-6.8l2.6 .4 2.2 1.3 2.8 .8a9.2 9.2 0 0 1 6 1.9l4.4 3.1 2 1.9 1.7 2.1 1.2 2.1 1.1 2.4 .6 2.2 .2 2.4a14.8 14.8 0 0 1-6.3 12.2 31 31 0 0 1-24.9 4.9 28.6 28.6 0 0 1-19.5-12.3 14.6 14.6 0 0 1 2.4-18.6zM388.5 189.2a26.5 26.5 0 0 1 21.7-6.1 27.2 27.2 0 0 1 19.7 11 13.6 13.6 0 0 1-3.9 19.2 30 30 0 0 1-28.5 2 21.2 21.2 0 0 1-12.9-13.3 13.2 13.2 0 0 1 3.9-12.8z"/>
<path d="M388.6 190.3a25.4 25.4 0 0 1 21-6.4 26.3 26.3 0 0 1 20 11.1 13.2 13.2 0 0 1-4.2 18.4 29.2 29.2 0 0 1-27.1 2.1 22 22 0 0 1-12.6-11.6 12.7 12.7 0 0 1 2.9-13.6zM388.8 199.5a15.9 15.9 0 0 1 12.3-8.9 24.9 24.9 0 0 1 21.5 5.4l1.9 2.1 1.4 2 1 2.1 .5 2.3M389.5 190.4l-1.9 2.4-1.2 2.7-.6 2.8 .2 3.2M391.9 190.6a22 22 0 0 1 19.6-5.1 22.8 22.8 0 0 1 12.1 5.8l2 2.2 1.3 2.1 .8 2.1 .4 2.4a11.2 11.2 0 0 1-5.6 10.3 24.6 24.6 0 0 1-30.2-3.7l-1.5-2-1.1-1.9-.7-1.9-.3-2a10.7 10.7 0 0 1 3.2-8.3zM394.7 181.5l-4.4 1.8-3.8 2.5-3.1 3.1-2.1 3.4-1.1 3.4-.3 1.9v2.1l.9 4 1.7 3.7M394.7 181.5a1.32 1.32 0 0 0 1.1 1h.1M394.7 181.5l-5.4-8.1a31.5 31.5 0 0 0-19.1 15 21.4 21.4 0 0 0-2.2 8.5l.2 3.6 .7 3.4 1.1 3.3 1.9 3.5M396.4 180.9l-.5 1.6M411.1 180.1l.1 .2a3.2 3.2 0 0 0 1.8 1.4l-.1 .2M411.1 180.1l-3.7-.4-4.2 .1-3.6 .4-3.2 .7M422.5 183.4l3.1 1.7 2.9 2 2.6 2.4 2.1 2.6M422.5 183.4a1.43 1.43 0 0 1-1.7 .5h-.7"/>
<path d="M429 195.6l1.2 2.8 .5 2.9-.2 3.2-1 2.8M433.2 192.1l-.5 1.5a.98 .98 0 0 0 1.4-.3M434.1 193.3l1.7 3.6 .8 4-.1 3.8-1.2 3.8-2.2 3.5-3 2.9-3.9 2.6-4.3 1.8M434.1 193.3l2.9-.8a9.6 9.6 0 0 0 8.6 2.6l4 6M436.1 191.2l.4 1.4M436.1 191.2l-2.9 .9M439 185.1a4.5 4.5 0 0 0-2.9 6.1M440.7 184.5a1.05 1.05 0 0 1-1.7 .7v-.1M440.7 184.5l2.5-.1 2.5 .5a8.3 8.3 0 0 1 3.6 2.3M447.3 194.6l-.6 .8-.8 .1M447.3 194.6l4.1 6.1M449.3 187.2l.4 1.2 .3 .3 .2-.2"/>
<path d="M450.2 188.5a4.5 4.5 0 0 1-2.9 6.1M451 186.7a1.34 1.34 0 0 0 1.2 1l-.3 .4M451 186.7l-1.7 .5M453.4 181.8a11.5 11.5 0 0 1 6.7-12.2 24.7 24.7 0 0 1 27.9 4.2 11.3 11.3 0 0 1 2.6 12.9M454.9 181.9l.7 3.2 .8 2.2M454.9 181.9a15.5 15.5 0 0 0 10.1 10.4 21.8 21.8 0 0 0 21-2.1l2.2-2.1 1-1.7M455.3 181.4a15.2 15.2 0 0 0 10 10.3 21.3 21.3 0 0 0 20.7-2.2l1.9-2 1-1.7M455.3 181.4a10.7 10.7 0 0 1 6.9-11.6 22.3 22.3 0 0 1 24.9 4.9 10 10 0 0 1 1.8 11.1M455.3 181.4a15.5 15.5 0 0 0 10.7 10.5 21.2 21.2 0 0 0 19.8-2.3l2.1-2.2 1-1.6M457.8 180.6a12.8 12.8 0 0 1 10.3-6.3 18 18 0 0 1 17.3 6.9l.7 1.3 .6 1.9M489.2 186.4l-1.5 3-1.4 1.8M489.9 184.5l-.1 1.8-.4 1.7"/>
<path d="M508 183.1l.3 .3 .5-.1 .8 .7 .3-.2M509.9 183.8l1.1 .4M509.9 183.8l-.1 1M533.6 191.5a344.2 344.2 0 0 1-43 26.7 1102.1 1102.1 0 0 1-79.4 39M533.6 191.5h.1M534.3 190.8l-1.4 10.2-.3 .8a231.7 231.7 0 0 1-27.7 18.2 1025.8 1025.8 0 0 1-102.4 51.1M538.3 186.3l14.6-12.8a2.59 2.59 0 0 0-.5-4.1l-4.8-5.4a.61 .61 0 0 0-.5-.5 .61 .61 0 0 0-.6 .2l-15.7 9.7a683.7 683.7 0 0 1-60.9 30.8 1873.5 1873.5 0 0 1-80.5 34.2 2.33 2.33 0 0 0-1.4 2.7l5.5 6.7 7 3.5 1.2 .2 1.4-.5M538.6 186.1l-5 5.4M339.6 201.7l-.4 3.2 .3 1 36.8 55.3a3.8 3.8 0 0 0 4.1 1.2l3.4-1.1a7.3 7.3 0 0 1 7.8 .4M359.8 210.3l3.6 2.1 1.5 .3M359.8 210.3l-.4 .4M360.6 211.6l16.5 24.8 .7 .6 2.6 1.4"/>
<path d="M360.6 211.6l-.5 .2M360.6 211.6l3.2 1.8M363.8 213.4h.1M363.8 213.4l.3 .2M364.1 213.6h.1M364.1 213.6l.8 .3a1.18 1.18 0 0 1 1.5 .9l4 4.7 4.8 4.2a58.1 58.1 0 0 0 24.4 10.5M364.9 212.7a1.21 1.21 0 0 0 1.1 1.2M366 213.9l-.1 .2M366.6 212.3l-.6 1.6M366.7 212.3h.1M366.7 212.3h-.1M367.4 213.6l4 4.8 5.2 4.5a56.1 56.1 0 0 0 25.4 10.3"/>
<path d="M367.4 213.6l-.4 .3h-1M367.5 213.6h.1M367.5 213.6h-.1M367.5 213.6l3.6-1.1 3.5 4.1 4.8 4.2a52.6 52.6 0 0 0 28.3 10.2M370.2 211.2a1.39 1.39 0 0 0 1.2 1M370.2 211.2l-3.5 1.1M371.2 212.6h.1M371.4 212.2l-.2 .4M371.9 210.7l-.5 1.5M372.8 211.9l10.6-3.2 2.1 2.6 2.8 2.5a37.1 37.1 0 0 0 31.9 6l3.2 4.7M372.8 211.9a1 1 0 0 1-1.4 .3M372.8 211.9l3.5 4.2 4.5 3.9a51.2 51.2 0 0 0 30 9.7"/>
<path d="M382.5 207.4a1.36 1.36 0 0 0 1.2 1.1l-.2 .4M382.5 207.4l-10.6 3.3M384.5 201.5a14.1 14.1 0 0 1 7.6-14.9 30.9 30.9 0 0 1 35.1 4.4 14.3 14.3 0 0 1 3.8 16.6M386 201.5a19.2 19.2 0 0 0 11.9 12.9 28.6 28.6 0 0 0 26.4-1.3l1.8-1.4 1.6-1.7 1.8-2.7M386 201.5l.8 3.8 1.2 2.7M386.4 201a18.5 18.5 0 0 0 11.2 12.6 28.3 28.3 0 0 0 26.2-.9 14.6 14.6 0 0 0 5.5-6M386.4 201a13 13 0 0 1 7-13.7 28.5 28.5 0 0 1 32.8 4.4 13.1 13.1 0 0 1 3.1 15M386.4 201a18.7 18.7 0 0 0 11 12.4 28.2 28.2 0 0 0 26.7-1 14.8 14.8 0 0 0 5.2-5.7M421.6 219.6h-1l-.3 .4M421.6 219.6h.1M421.9 219.3l-.3 .3M421.9 219.3l3.1 4.6"/>
<path d="M429.5 207.3l-1.8 3.4-1.7 2.3M430.5 204.5l-.2 2.2-.5 2.1M449.6 201.1a2.24 2.24 0 0 0-1 2.6l-.4 3-.8 3.2-1.3 3-1.7 2.7M449.6 201.1l.4 .5 .8 .5M450.5 202.4l-.2 3.5-.6 2.8-.9 2.8-1.4 2.8M450.5 202.4l4 6M450.8 202.1l1.6 .7h.4M450.8 202.1l-.2 .4M451.4 200.7l-.6 1.4M451.4 200.7l1.2 .4 3.9 1.8 3.4 1.3 6.3 1.7M452.8 202.8l5.1 2.2 6.2 1.9M452.8 202.8l3.4 5"/>
<path d="M454.5 208.4a8.7 8.7 0 0 0-1.5 3.5M456.2 207.8l-.6 1.5-.9-.4-.2-.5M456.2 207.8l1 .2 2.6 .8M457.9 209.7l-.4-.2a1.16 1.16 0 0 0-1.9 .3l-.3 1M520.4 219.4l-1 .3M522.3 218.8l-1 .3M524.2 218.2l-.9 .3M526.1 217.6l-.9 .3M528 217l-.9 .3M529 216.7l1.2-.3 .3 .6M531.1 217.8l.5 .9M532.1 219.5l.5 .9"/>
<path d="M376.6 237.1a10.8 10.8 0 0 0 3.8 2.6l1.2 .6M378.1 239.3l3.8 1.9M380.4 238.4h.1M381.2 239.6h.1M381.3 239.6l.1 .1M381.4 239.7h.1M383.2 238.4a3.2 3.2 0 0 1-2.8 0M383.2 238.3v.1M384.3 239.6h-.1a3.2 3.2 0 0 1-2.8 .1M384.3 239.6h.1M384.8 239.3l-.5 .3M384.8 239.3h.1"/>
<path d="M388.3 239.4l-2.8 .7M389.3 238.5l-2.2 .2-2.3 .6M391.8 237.3l-2.2-.2-2.2 .1-2.1 .4-2.1 .7M499.1 227.9l.5 .8M499.4 226l-1.2 .4 .4 .6M500.2 229.6l.5 .8M501.2 231.3l.5 .8M501.3 225.4l-.9 .3M502.3 233l.5 .8M503.2 224.8l-.9 .3M503.3 234.7l.5 .8M504.4 236.4l.5 .8"/>
<path d="M505.1 224.2l-.9 .3M505.4 238.1l.5 .8M506.5 239.8l.4 .6 1.1-.4M507 223.6l-.9 .3M508.9 223l-.9 .3M509.9 239.4l-.9 .3M510.8 222.4l-.9 .3M511.9 238.8l-1 .3M512.8 221.8l-1 .3M513.8 238.2l-1 .3M514.7 221.2l-1 .3M515.7 237.6l-1 .3"/>
<path d="M516.6 220.6l-1 .3M517.6 237l-1 .3M518.5 220l-1 .3M519.5 236.4l-1 .3M521.4 235.8l-1 .3M523.3 235.2l-.9 .3M525.2 234.6l-.9 .3M527.1 234l-.9 .3M529 233.4l-.9 .3M530.9 232.8l-.9 .3M532.8 232.2l-.9 .3M533.2 221.2l.5 .9"/>
<path d="M534.2 222.9l.5 .9M534.8 231.6l-1 .3M535.3 224.6l.5 .9M536.3 226.3l.5 .9M536.7 231l-1 .3M537.4 228l.5 .9M538.4 229.7l.4 .7-1.2 .3M374.4 248.9h.1M374.4 248.9l.3 .1M374.7 249l2.8 1.6M381.6 240.3l.1 .1M381.7 240.4l.3 .2"/>
<path d="M381.7 240.4h.1M381.9 241.2l-.1 .1M382 240.6l-.1 .6M384.6 240.4l-1.5 .4-1.1-.2M384.6 240.4l.2 .7M384.6 240.4a2.91 2.91 0 0 1-2.6 .2M384.8 241.1a3.6 3.6 0 0 1-2.9 .1M384.8 241.1l-.1 .8M385.1 240.2l-.5 .2M385.4 241.7l-1.4 .4M385.5 240.1l-.4 .1M385.7 241.7h-.3"/>
<path d="M386.2 246.6l-.5 .2-.5 3.8M387.9 240.9l-2.5 .8M387.9 240.1l-3.1 1M393.7 247.9l-1.9 14M394.4 248.3l-.3 3.8 5.3 7.3M399.4 259.4h.1M399.4 259.4a3.8 3.8 0 0 0 4.3 1l-1.2 10.7M391.6 261.7l.1 .1M391.6 261.7l1.4-10.7-1.3 10.8M391.7 261.8l.1 .1M391.8 261.9l1.8 2.2 4.4 6a3.8 3.8 0 0 0 4.5 1"/>
<circle cx="93.4" cy="213.7" r="6.8"/>
<circle cx="93.4" cy="213.7" r="5.7"/>
<circle cx="153.4" cy="214.3" r="7.5"/>
<circle cx="213.4" cy="215" r="6.8"/>
<circle cx="213.4" cy="215" r="5.7"/>
</g>
<g fill="#000">
<path d="M34.8 34.6l.4 2.5h-.8z" fill-rule="evenodd"/>
<path d="M34.4 88.5h.8l-.4 2.5z" fill-rule="evenodd"/>
<path d="M312.1 98h2.5l-1.3 2.2z" fill-rule="evenodd"/>
<path d="M46.4 100.9l2.5-.4v.8z" fill-rule="evenodd"/>
<path d="M277.9 100.5l2.5 .4-2.5 .4z" fill-rule="evenodd"/>
<path d="M285 139.3l.4 2.5h-.8z" fill-rule="evenodd"/>
<path d="M384.1 198.5l.8 .2-.9 2.3z" fill-rule="evenodd"/>
<path d="M90.7 208.7l.5 2.4-.7 .1z" fill-rule="evenodd"/>
<path d="M215.9 220.1l.7 2.4-.7 .1z" fill-rule="evenodd"/>
<path d="M520.3 236.2l.9 2.3-.8 .2z" fill-rule="evenodd"/>
<path d="M284.6 286.9h.8l-.4 2.4z" fill-rule="evenodd"/>
<path d="M97.3 319h2.5l-1.3 2.2z" fill-rule="evenodd"/>
<path d="M221.7 317.1h2.5l-1.3 2.2z" fill-rule="evenodd"/>
</g>
<text font-size="9.8" x="221" y="365.5">-001 SHOWN/-002 OPPOSITE</text>
<g font-size="5">
<text x="24.7" y="64.5">(94.0)</text>
<text x="305.5" y="96.2">0.250</text>
<text x="483.2" y="97.3">0.250</text>
<text x="504.7" y="97.3">A</text>
<text x="511.3" y="97.3">B</text>
<text x="517.8" y="97.3">C</text>
<text x="149.5" y="102.6">(390.00)</text>
<text x="471" y="104.9">INSIDE CAVITY</text>
<text x="311.8" y="108.5">A</text>
<text x="410" y="112.9">7</text>
<text x="273" y="216.1">(250.0)</text>
<text x="536" y="272.9">6</text>
<text x="536" y="279.6">3</text>
<text x="536" y="286.4">4</text>
<text x="543.9" y="286.4">2x</text>
<text x="68.2" y="303.1">( 12.70)</text>
<text x="198.4" y="301.9">( 12.70)</text>
<text x="68.2" y="309.1">PRESS FIT</text>
<text x="198.4" y="308">PRESS FIT</text>
<text x="82.8" y="317.3">0.10</text>
<text x="100.6" y="317.3">A</text>
<text x="107.1" y="317.3">B</text>
<text x="213.1" y="315.4">0.10</text>
<text x="230.9" y="315.4">A</text>
<text x="72.8" y="325.2">3</text>
<text x="97" y="328.8">C</text>
<text x="203.6" y="324.5">3</text>
<text x="221.4" y="326.9">B</text>
<text x="69.1" y="330.8">REF</text>
<text x="199.9" y="330.1">REF</text>
</g>
<g font-size="3.6">
<text x="23.7" y="6.3">1</text>
<text x="73.2" y="6.3">2</text>
<text x="122.7" y="6.3">3</text>
<text x="172.2" y="6.3">4</text>
<text x="221.7" y="6.3">5</text>
<text x="271.2" y="6.3">6</text>
<text x="320.7" y="6.3">7</text>
<text x="370.2" y="6.3">8</text>
<text x="419.7" y="6.3">9</text>
<text x="468.1" y="6.3">10</text>
<text x="517.6" y="6.3">11</text>
<text x="567.1" y="6.3">12</text>
<text x="3.9" y="27.6">A</text>
<text x="587.9" y="27.6">A</text>
<text x="3.9" y="80.1">B</text>
<text x="587.9" y="80.1">B</text>
<text x="3.9" y="132.6">C</text>
<text x="587.9" y="132.6">C</text>
<text x="3.9" y="185.1">D</text>
<text x="587.9" y="185.1">D</text>
<text x="3.9" y="237.6">E</text>
<text x="587.9" y="237.6">E</text>
<text x="3.9" y="290.1">F</text>
<text x="587.9" y="290.1">F</text>
<text x="3.9" y="342.6">G</text>
<text x="587.9" y="342.6">G</text>
<text x="494.7" y="389.1">TAIL RIB 1.5, FWD, LHS, CNC VACUUM TRIM</text>
<text x="3.9" y="395.1">H</text>
<text x="529.4" y="393.4">FIXTURE</text>
<text x="587.9" y="395.1">H</text>
<text x="493.8" y="402.3">A2</text>
<text x="506.6" y="402.3">6VX14</text>
<text x="531.8" y="402.3">T200158-001-T1</text>
<text x="576.9" y="402.3">A</text>
<text x="555.9" y="408.3">1</text>
<text x="567.9" y="408.3">1</text>
<text x="23.7" y="416.3">1</text>
<text x="73.2" y="416.3">2</text>
<text x="122.7" y="416.3">3</text>
<text x="172.2" y="416.3">4</text>
<text x="221.7" y="416.3">5</text>
<text x="271.2" y="416.3">6</text>
<text x="320.7" y="416.3">7</text>
<text x="370.2" y="416.3">8</text>
<text x="419.7" y="416.3">9</text>
<text x="468.1" y="416.3">10</text>
<text x="517.6" y="416.3">11</text>
<text x="567.1" y="416.3">12</text>
</g>
<g font-size="1.8">
<text x="531" y="371.3">THIS DOCUMENT CONTAINS CONFIDENTIAL AND</text>
<text x="531" y="373.5">PROPRIETARY INFORMATION OF JOBY AERO, INC.</text>
<text x="531" y="375.7">UNAUTHORIZED USE, DISSEMINATION OR OTHER</text>
<text x="531" y="377.8">TRANSFER OF THIS DOCUMENT OR THE INFORMATION</text>
<text x="578.8" y="373.5">ANY</text>
<text x="531" y="380">CONTAINED HEREIN IS STRICTLY PROHIBITED.</text>
<text x="491" y="384.1">NOMENCLATURE</text>
<text x="460.1" y="393.8">THIRD ANGLE PROJECTION</text>
<text x="491" y="397">SIZE</text>
<text x="503" y="397">CAGE CODE</text>
<text x="523" y="397">PART NO</text>
<text x="573" y="397">REV</text>
<text x="492.7" y="407.7">SCALE:</text>
<text x="547.6" y="407.7">SHEET</text>
<text x="561.9" y="407.7">OF</text>
</g>
<g font-size="1.6">
<text x="459.3" y="370.2">UNLESS OTHERWISE SPECIFIED</text>
<text x="455.4" y="376">Y14.5-2018 AND DRAWING INTERPRETED</text>
<text x="456.4" y="372.2">DIMENSIONS AND TOLERANCES IN MM.</text>
<text x="457.4" y="374.1">DIMENSION INTERPRETED PER ASME</text>
<text x="461.8" y="378">PER ASME Y14.100-2017</text>
<text x="455.1" y="382.9">TOLERANCE:</text>
<text x="456.6" y="380.9">DECIMAL</text>
<text x="467.1" y="382.9">TOLERANCE:</text>
<text x="468.6" y="380.9">ANGULAR</text>
<text x="480.1" y="382.9">TEXTURE:</text>
<text x="480.6" y="380.9">SURFACE</text>
<text x="455.1" y="388.7">X.XX ±0.25</text>
<text x="456.1" y="386.8">X.X ±0.5</text>
<text x="458" y="384.8">X ±1</text>
<text x="467.6" y="386.8">X.X ±0.5°</text>
<text x="469.6" y="384.8">X ±1°</text>
<text x="481.1" y="384.8">3.2 µm</text>
</g>
</svg>
